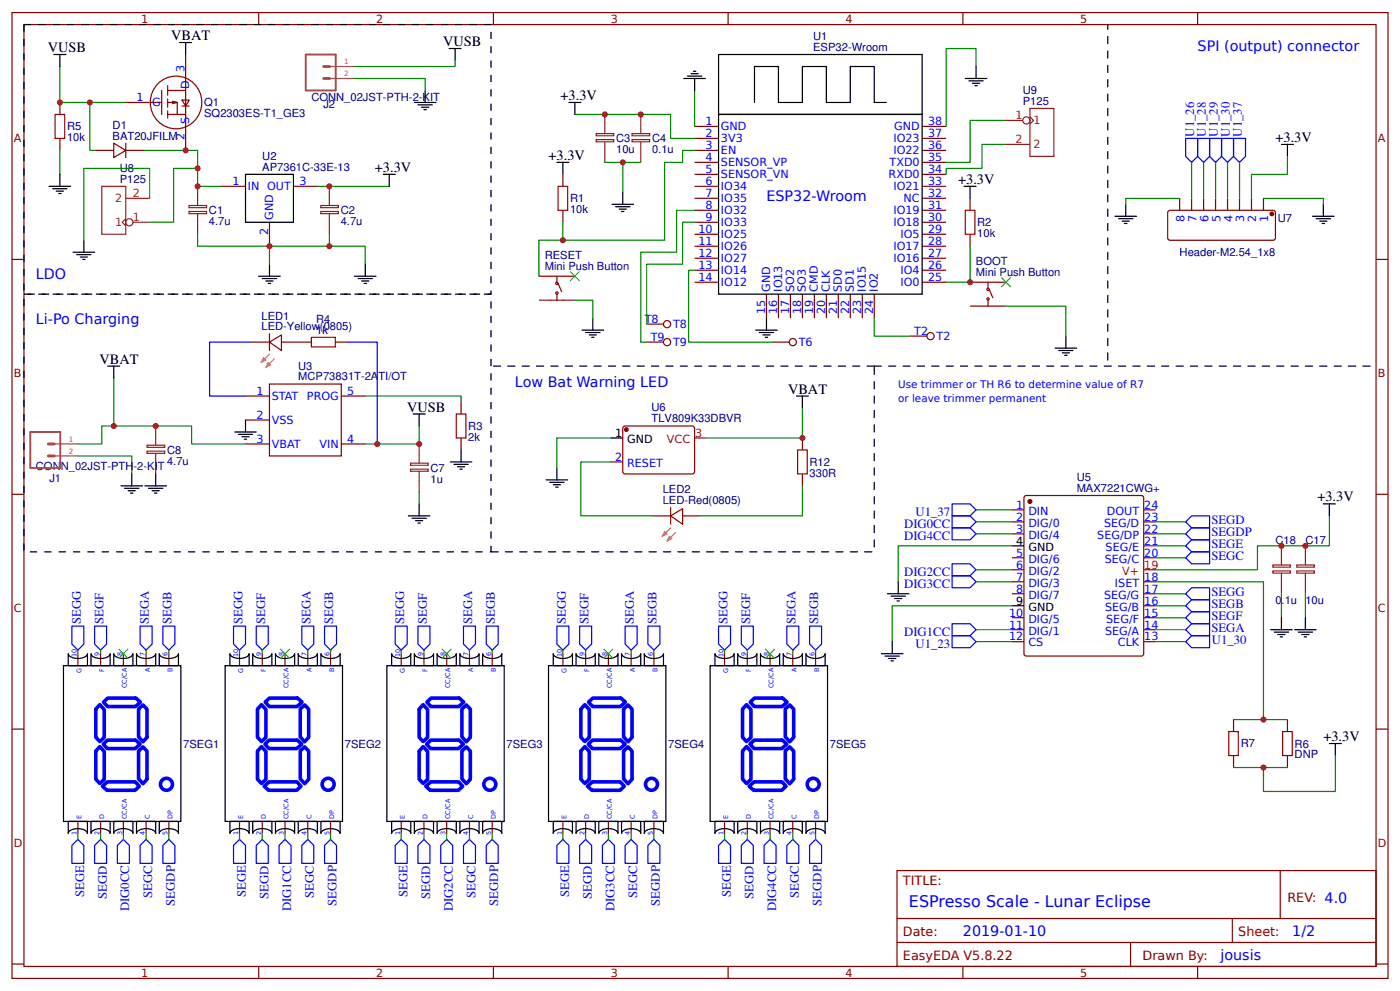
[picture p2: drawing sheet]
<svg xmlns="http://www.w3.org/2000/svg" width="309mm" height="219mm" viewBox="0 0 309 219" stroke-linecap="round" stroke-linejoin="round" font-family="sans-serif">
<g fill="none" stroke="#800" stroke-width=".26">
<path d="M2.6 2.8h304.1v213.2h-304.1zM5.3 5.4h298.7v208h-298.7zM34.9 18.5a5.7 5.7 0 0 1 8 .1 5.7 5.7 0 0 1 0 8 5.7 5.7 0 0 1-8 .1 5.9 5.9 0 0 1 0-8.2zM35.7 20v5.3M37 18.9v2.1M37 20h4M41 12v21.2M57.1 2.8v2.6M109 2.8v2.6M160.9 2.8v2.6M212.7 2.8v2.6M264.6 2.8v2.6"/>
<path d="M13.2 22.6v2.7M13.2 30.6v2.6M21.2 33.2h3.9M25.1 31.6l2.7 1.6-2.7 1.6zM27.8 33.2h3.9M27.8 22.6h5.3M27.8 31.6v3.2M33.3 22.6h2.4M37 21.8v1.9M37 24.5v1.6M37 25.3h4M38.1 22.4l1.1 .2h-2.2"/>
<path d="M38.1 22.9l1.1-.3v2.7M40.2 22.1h1.6l-.8 1.3zM40.2 23.4h1.6M124.4 38.5v2.6M153.5 27.9h5.2M153.5 30.6h5.2M153.5 33.2h5.2M153.5 35.9h5.2M153.5 38.5h5.2M203.7 27.9h5.3M203.7 30.6h5.3M203.7 33.2h5.3"/>
<path d="M203.7 35.9h5.3M203.7 38.5h5.3M2.6 57.3h2.7M48.9 41.1h5.3M59.5 49.1v5.3M64.8 41.1h5.3M124.4 46.4v2.7M153.5 41.1h5.2M153.5 43.8h5.2M153.5 46.4h5.2M153.5 49.1h5.2M153.5 51.7h5.2"/>
<path d="M153.5 54.4h5.2M153.5 57h5.2M153.5 59.7h5.2M203.7 41.1h5.3M203.7 43.8h5.3M203.7 46.4h5.3M203.7 49.1h5.3M203.7 51.7h5.3M203.7 54.4h5.3M203.7 57h5.3M203.7 59.7h5.3M214.3 43.8v2.6"/>
<path d="M214.3 51.7v2.7M258 46.7l.5-.3h22.8l.4 .3 .1 .3v5.5l-.1 .3-.4 .2h-22.8l-.5-.2v-.3zM260.6 43.8v2.6M263.3 43.8v2.6M265.9 43.8v2.6M268.6 43.8v2.6M271.2 43.8v2.6M273.8 43.8v2.6M276.5 43.8v2.6M279.1 43.8v2.6M304 57.3h2.7M55.6 75.5h3.9"/>
<path d="M59.5 75.5l2.7-1.5v3.4zM59.5 73.7v3.7M62.2 75.5h6.6M74.1 75.5h2.6M119.1 66.3h2.6M119.1 61h2.6M124.4 66.3h2.6M124.4 61h2.6M142.9 75.5h3.7M142.9 71.6h3.7M153.5 62.3h5.2M169.3 65v5.2"/>
<path d="M170.7 75.5h3.7M172 65v5.2M174.6 65v5.2M177.3 65v5.2M179.9 65v5.2M182.6 65v5.2M185.2 65v5.2M187.9 65v5.2M190.5 65v5.2M193.1 65v5.2M201.1 74.2h3.7M203.7 62.3h5.3"/>
<path d="M214.3 62.3h2.7M214.3 67.6h2.7M219.6 62.3h2.6M219.6 67.6h2.6M54.2 87.4h5.3M54.2 92.7h5.3M54.2 98h5.3M59.5 84.8h15.9v15.9h-15.9zM75.4 87.4h5.3M75.4 98h5.3M101.9 88.8v2.6M101.9 96.7v2.7"/>
<path d="M137.7 94.3l.4-.2h15.1l.3 .5-.1 9.8-.5 .2h-15.1l-.2-.5zM177.3 96.7v2.7M2.6 109.1h2.7M134.9 102h2.7M144.2 113.9h4M148.2 113.9l2.6-1.6v3.5zM148.2 112.1v3.7M150.8 113.9h4M177.3 104.6v2.7M223.6 112.6h2.6M223.6 115.2h2.6M223.6 117.9h2.6"/>
<path d="M226.3 109.7l.4-.3h25.4l.5 .3 .1 34.6-.3 .5-25.7 .1-.4-.3zM252.7 112.6h2.6M252.7 115.2h2.6M252.7 117.9h2.6M304 109.1h2.7M223.6 123.2h2.6M223.6 125.8h2.6M223.6 128.5h2.6M223.6 131.1h2.6M223.6 136.4h2.6M223.6 139h2.6M252.7 123.2h2.6"/>
<path d="M252.7 128.5h2.6M252.7 131.1h2.6M252.7 136.4h2.6M252.7 139h2.6M252.7 133.7h2.6M252.7 120.5h2.6M17.2 144.3v2.7M22.2 144.3v2.7M27.3 144.3v2.7M32.3 144.3v2.7M37.3 144.3v2.7M52.9 144.3v2.7"/>
<path d="M57.9 144.3v2.7M63 144.3v2.7M68 144.3v2.7M73 144.3v2.7M88.6 144.3v2.7M93.7 144.3v2.7M98.7 144.3v2.7M103.7 144.3v2.7M108.7 144.3v2.7M124.4 144.3v2.7M129.4 144.3v2.7M134.4 144.3v2.7"/>
<path d="M139.4 144.3v2.7M144.5 144.3v2.7M160.1 144.3v2.7M165.1 144.3v2.7M170.1 144.3v2.7M175.2 144.3v2.7M180.2 144.3v2.7M223.6 141.7h2.6M252.7 141.7h2.6M272.5 158.9v2.6M284.4 158.9v2.6M2.6 161h2.7"/>
<path d="M272.5 166.8v2.7M284.4 166.8v2.7M304 161h2.7M17.2 181.4v2.6M22.2 181.4v2.6M27.3 181.4v2.6M32.3 181.4v2.6M37.3 181.4v2.6M52.9 181.4v2.6M57.9 181.4v2.6M63 181.4v2.6M68 181.4v2.6"/>
<path d="M73 181.4v2.6M88.6 181.4v2.6M93.7 181.4v2.6M98.7 181.4v2.6M103.7 181.4v2.6M108.7 181.4v2.6M124.4 181.4v2.6M129.4 181.4v2.6M134.4 181.4v2.6M139.4 181.4v2.6M144.5 181.4v2.6M160.1 181.4v2.6"/>
<path d="M165.1 181.4v2.6M170.1 181.4v2.6M175.2 181.4v2.6M180.2 181.4v2.6M198.2 192.2h105.8v21.2h-105.8zM282.8 192.2v10.6M2.6 212.9h2.7M57.1 213.4v2.6M109 213.4v2.6M160.9 213.4v2.6M198.2 202.8h105.8M198.2 208.1h105.8"/>
<path d="M212.7 213.4v2.6M249.8 208.1v5.3M264.6 213.4v2.6M272.3 202.8v5.3M304 212.9h2.7"/>
<circle cx="147.4" cy="75.5" r=".79"/>
<circle cx="147.4" cy="71.6" r=".79"/>
<circle cx="175.2" cy="75.5" r=".79"/>
<circle cx="205.6" cy="74.2" r=".79"/>
</g>
<g fill="none" stroke="#000" stroke-width=".26">
<path d="M11.9 12h2.7M13.2 12v2.7M39.7 9.4h2.6M41 9.4v2.6M93.9 20v2.6M99.2 10.7h2.7M100.5 10.7v2.7M151.1 17.3h4.7M151.9 16.8h3.1M152.7 16.3h1.6M153.2 15.7h.5M153.5 17.3v2.7"/>
<path d="M158.7 12h45v13.3h-45zM213.3 17.3h4.7M214 17.9h3.2M214.8 18.4h1.6M215.4 18.9h.5M215.6 14.7v2.6M13.2 38.5v2.6M54.2 38.5h10.6v10.6h-10.6zM84.7 38.5h2.6M86 38.5v2.6M91.5 22.6h4.8M92.3 23.2h3.2"/>
<path d="M93.1 23.7h1.6M93.7 24.2h.5M123 35.9h2.7M124.4 35.9v2.6M125.7 22.6h2.6M127 22.6v2.7M158.7 25.3h45v39.7h-45zM166.7 22.6v-7.9h5.3v7.9h5.3v-7.9h5.3v7.9h5.3v-7.9h5.2v7.9h2.7M283.1 31.9h2.7M284.4 31.9v2.6M10.8 41.1h4.8M11.6 41.7h3.2"/>
<path d="M12.4 42.2h1.6M13 42.7h.5M16.1 55.7h4.8M16.9 56.2h3.2M17.7 56.8h1.6M18.3 57.3h.5M18.5 53v2.7M59.5 58.3v2.7M80.7 58.3v2.7M135.2 45.1h4.8M136 45.6h3.2M136.8 46.2h1.6"/>
<path d="M137.3 46.7h.5M137.6 42.5v2.6M213 41.1h2.6M214.3 41.1v2.7M246.3 47.8h4.8M247.1 48.3h3.2M247.9 48.8h1.6M248.4 49.3h.6M248.7 45.1v2.7M290 47.8h4.7M290.8 48.3h3.2M291.6 48.8h1.6"/>
<path d="M292.1 49.3h.5M292.4 45.1v2.7M57.1 61h4.8M57.9 61.5h3.2M58.7 62h1.6M59.3 62.6h.5M78.3 61h4.8M79.1 61.5h3.2M79.9 62h1.6M80.4 62.6h.6M128.6 72.9h4.7M129.4 73.4h3.2"/>
<path d="M130.2 74h1.6M130.7 74.5h.5M131 70.2v2.7M167 72.9h4.7M167.7 73.4h3.2M168.5 74h1.6M169.1 74.5h.5M169.3 70.2v2.7M233.1 76.9h4.8M233.9 77.4h3.2M234.7 77.9h1.6M235.2 78.4h.5"/>
<path d="M235.5 74.2v2.7M23.8 80.8h2.7M25.1 80.8v2.7M51.9 95.4h4.7M52.7 95.9h3.1M53.4 96.4h1.6M54 97h.5M54.2 92.7v2.7M91.3 91.4h2.6M92.6 91.4v2.7M101.9 99.4v2.6M134.9 96.7h2.7"/>
<path d="M175.9 87.4h2.7M177.3 87.4v2.7M26.7 107.3h4.8M27.5 107.8h3.2M28.3 108.3h1.6M28.8 108.9h.6M29.1 104.6v2.7M32 107.3h4.8M32.8 107.8h3.2M33.6 108.3h1.6M34.1 108.9h.6M34.4 104.6v2.7"/>
<path d="M90.2 113.9h4.8M91 114.4h3.2M91.8 115h1.6M92.3 115.5h.6M92.6 111.3v2.6M99.5 102h4.7M100.3 102.5h3.2M101.1 103.1h1.6M101.6 103.6h.5M120.6 106h4.8M121.4 106.5h3.2M122.2 107h1.6"/>
<path d="M122.8 107.6h.5M123 103.3v2.7M292.4 111.3h2.6M293.7 111.3v2.6M196.1 131.1h4.7M196.8 131.6h3.2M197.6 132.2h1.6M198.2 132.7h.5M198.4 128.5v2.6M223.6 120.5h2.6M223.6 133.7h2.6M280.7 139h4.8"/>
<path d="M281.5 139.6h3.2M283.1 136.4v2.6M286 139h4.8M286.8 139.6h3.2M288.4 136.4v2.6M14 147h26v34.4h-26zM15.1 144.3a1.89 1.89 0 0 0 2.1 1.1h.6a1.66 1.66 0 0 0 1.5-1.1v2.7h-4.2zM20.1 144.3a1.89 1.89 0 0 0 2.1 1.1h.6a1.66 1.66 0 0 0 1.5-1.1v2.7h-4.2zM25.1 144.3a1.89 1.89 0 0 0 2.2 1.1h.5a1.66 1.66 0 0 0 1.6-1.1v2.7h-4.3zM30.2 144.3a1.89 1.89 0 0 0 2.1 1.1h.5a1.66 1.66 0 0 0 1.6-1.1v2.7h-4.2zM35.2 144.3a1.89 1.89 0 0 0 2.1 1.1h.6a1.66 1.66 0 0 0 1.5-1.1v2.7h-4.2zM49.7 147h26v34.4h-26z"/>
<path d="M50.8 144.3a1.89 1.89 0 0 0 2.1 1.1h.6a1.66 1.66 0 0 0 1.5-1.1v2.7h-4.2zM55.8 144.3a1.89 1.89 0 0 0 2.1 1.1h.6a1.66 1.66 0 0 0 1.6-1.1v2.7h-4.3zM60.9 144.3a1.89 1.89 0 0 0 2.1 1.1h.5a1.66 1.66 0 0 0 1.6-1.1v2.7h-4.2zM65.9 144.3a1.89 1.89 0 0 0 2.1 1.1h.6a1.66 1.66 0 0 0 1.5-1.1v2.7h-4.2zM70.9 144.3a1.89 1.89 0 0 0 2.1 1.1h.6a1.66 1.66 0 0 0 1.5-1.1v2.7h-4.2zM85.5 147h25.9v34.4h-25.9zM86.5 144.3a1.89 1.89 0 0 0 2.1 1.1h.6a1.66 1.66 0 0 0 1.6-1.1v2.7h-4.3zM91.5 144.3a1.89 1.89 0 0 0 2.2 1.1h.5a1.66 1.66 0 0 0 1.6-1.1v2.7h-4.3zM96.6 144.3a1.89 1.89 0 0 0 2.1 1.1h.6a1.66 1.66 0 0 0 1.5-1.1v2.7h-4.2zM101.6 144.3a1.89 1.89 0 0 0 2.1 1.1h.6a1.66 1.66 0 0 0 1.5-1.1v2.7h-4.2zM106.6 144.3a1.89 1.89 0 0 0 2.1 1.1h.6a1.66 1.66 0 0 0 1.6-1.1v2.7h-4.3zM121.2 147h25.9v34.4h-25.9z"/>
<path d="M122.2 144.3a1.89 1.89 0 0 0 2.2 1.1h.5a1.66 1.66 0 0 0 1.6-1.1v2.7h-4.3zM127.3 144.3a1.89 1.89 0 0 0 2.1 1.1h.5a1.66 1.66 0 0 0 1.6-1.1v2.7h-4.2zM132.3 144.3a1.89 1.89 0 0 0 2.1 1.1h.6a1.66 1.66 0 0 0 1.5-1.1v2.7h-4.2zM137.3 144.3a1.89 1.89 0 0 0 2.1 1.1h.6a1.66 1.66 0 0 0 1.6-1.1v2.7h-4.3zM142.3 144.3a1.89 1.89 0 0 0 2.2 1.1h.5a1.66 1.66 0 0 0 1.6-1.1v2.7h-4.3zM156.9 147h25.9v34.4h-25.9zM158 144.3a1.89 1.89 0 0 0 2.1 1.1h.5a1.66 1.66 0 0 0 1.6-1.1v2.7h-4.2zM163 144.3a1.89 1.89 0 0 0 2.1 1.1h.6a1.66 1.66 0 0 0 1.5-1.1v2.7h-4.2zM168 144.3a1.89 1.89 0 0 0 2.1 1.1h.6a1.66 1.66 0 0 0 1.5-1.1v2.7h-4.2zM173 144.3a1.89 1.89 0 0 0 2.2 1.1h.5a1.66 1.66 0 0 0 1.6-1.1v2.7h-4.3zM178.1 144.3a1.89 1.89 0 0 0 2.1 1.1h.5a1.66 1.66 0 0 0 1.6-1.1v2.7h-4.2zM194.7 144.3h4.8"/>
<path d="M195.5 144.9h3.2M196.3 145.4h1.6M196.8 145.9h.6M197.1 141.7v2.6M282.3 140.1h1.6M282.8 140.6h.6M287.6 140.1h1.6M288.1 140.6h.6M293.7 164.2h2.6M295 164.2v2.6M15.1 181.4h4.2v2.6a1.89 1.89 0 0 0-2.1-1h-.6a1.66 1.66 0 0 0-1.5 1zM20.1 181.4h4.2v2.6a1.89 1.89 0 0 0-2.1-1h-.5a1.66 1.66 0 0 0-1.6 1z"/>
<path d="M25.1 181.4h4.3v2.6a1.89 1.89 0 0 0-2.1-1h-.6a1.66 1.66 0 0 0-1.6 1zM30.2 181.4h4.2v2.6a1.89 1.89 0 0 0-2.1-1h-.6a1.66 1.66 0 0 0-1.5 1zM35.2 181.4h4.2v2.6a1.89 1.89 0 0 0-2.1-1h-.6a1.66 1.66 0 0 0-1.5 1zM50.8 181.4h4.2v2.6a1.89 1.89 0 0 0-2.1-1h-.5a1.66 1.66 0 0 0-1.6 1zM55.8 181.4h4.3v2.6a1.89 1.89 0 0 0-2.2-1h-.5a1.66 1.66 0 0 0-1.6 1zM60.9 181.4h4.2v2.6a1.89 1.89 0 0 0-2.1-1h-.6a1.66 1.66 0 0 0-1.5 1zM65.9 181.4h4.2v2.6a1.89 1.89 0 0 0-2.1-1h-.6a1.66 1.66 0 0 0-1.5 1zM70.9 181.4h4.2v2.6a1.89 1.89 0 0 0-2.1-1h-.5a1.66 1.66 0 0 0-1.6 1zM86.5 181.4h4.3v2.6a1.89 1.89 0 0 0-2.2-1h-.5a1.66 1.66 0 0 0-1.6 1zM91.5 181.4h4.3v2.6a1.89 1.89 0 0 0-2.1-1h-.6a1.66 1.66 0 0 0-1.6 1zM96.6 181.4h4.2v2.6a1.89 1.89 0 0 0-2.1-1h-.6a1.66 1.66 0 0 0-1.5 1zM101.6 181.4h4.2v2.6a1.89 1.89 0 0 0-2.1-1h-.5a1.66 1.66 0 0 0-1.6 1z"/>
<path d="M106.6 181.4h4.3v2.6a1.89 1.89 0 0 0-2.2-1h-.5a1.66 1.66 0 0 0-1.6 1zM122.2 181.4h4.3v2.6a1.89 1.89 0 0 0-2.1-1h-.6a1.66 1.66 0 0 0-1.6 1zM127.3 181.4h4.2v2.6a1.89 1.89 0 0 0-2.1-1h-.6a1.66 1.66 0 0 0-1.5 1zM132.3 181.4h4.2v2.6a1.89 1.89 0 0 0-2.1-1h-.6a1.66 1.66 0 0 0-1.5 1zM137.3 181.4h4.3v2.6a1.89 1.89 0 0 0-2.2-1h-.5a1.66 1.66 0 0 0-1.6 1zM142.3 181.4h4.3v2.6a1.89 1.89 0 0 0-2.1-1h-.6a1.66 1.66 0 0 0-1.6 1zM158 181.4h4.2v2.6a1.89 1.89 0 0 0-2.1-1h-.6a1.66 1.66 0 0 0-1.5 1zM163 181.4h4.2v2.6a1.89 1.89 0 0 0-2.1-1h-.6a1.66 1.66 0 0 0-1.5 1zM168 181.4h4.2v2.6a1.89 1.89 0 0 0-2.1-1h-.5a1.66 1.66 0 0 0-1.6 1zM173 181.4h4.3v2.6a1.89 1.89 0 0 0-2.1-1h-.6a1.66 1.66 0 0 0-1.6 1zM178.1 181.4h4.2v2.6a1.89 1.89 0 0 0-2.1-1h-.6a1.66 1.66 0 0 0-1.5 1z"/>
</g>
<g fill="none" stroke="#8d2323" stroke-width=".26">
<path d="M131.7 30.8h3.9v.5h-3.9zM131.7 29.5h3.9v.5h-3.9zM133.6 25.3v4.2M133.6 31.4v4.5M139.6 30.8h3.9v.5h-3.9zM139.6 29.5h3.9v.5h-3.9zM141.6 25.3v4.2M141.6 31.4v4.5M222.2 26.6h3.8M222.2 31.9h5.3M227.5 25.8l.8 .8-.8 .8M227.5 23.9h5.3v10.6h-5.3z"/>
<path d="M22.5 41.1h5.3v10.6h-5.3zM27.8 48.3l-.8 .8 .8 .8M27.8 43.8h5.3M29.4 49.1h3.7M41.8 46.7h3.8v.5h-3.8zM41.8 45.4h3.8v.5h-3.8zM43.7 41.1v4.3M43.7 47.2v4.5M70.9 46.7h3.8v.5h-3.8zM70.9 45.4h3.8v.5h-3.8zM72.8 41.1v4.3M72.8 47.2v4.5"/>
<path d="M32.5 99.6h3.9v.5h-3.9zM32.5 98.3h3.9v.5h-3.9zM34.4 94.1v4.2M92.6 98v4.3M34.4 100.1v4.5M90.7 103.6h3.9v.5h-3.9zM90.7 102.3h3.9v.4h-3.9zM92.6 104.1v4.5M281.2 126.1h3.9v.5h-3.9zM281.2 124.8h3.9v.4h-3.9zM283.1 120.5v4.3M283.1 126.6v4.5"/>
<path d="M286.5 126.1h3.9v.5h-3.9zM286.5 124.8h3.9v.4h-3.9zM288.4 120.5v4.3M288.4 126.6v4.5"/>
<circle cx="226.7" cy="26.6" r=".79"/>
<circle cx="28.6" cy="49.1" r=".79"/>
</g>
<g fill="none" stroke="#080" stroke-width=".26">
<path d="M13.2 14.7v7.9h14.6M78.1 17.3h15.8v2.7M100.5 13.4v1.3h-22.4M153.5 20v7.9M215.6 14.7v-4h-6.6v17.2M13.2 33.2v5.3M19.8 22.6v10.6h1.4M31.7 33.2h12v7.9h5.2M43.7 37.2h-5.3v11.9h-5.3M127 25.3h21.2v5.3h5.3M133.6 35.9h8M137.6 35.9v6.6"/>
<path d="M153.5 33.2h-2.7v2.7h-4v17.1h-22.4M222.2 31.9h-5.2v5.3h-8v1.3M222.2 26.6h-7.9v9.3h-5.3M263.3 35.9v7.9M265.9 35.9v7.9M268.6 35.9v7.9M271.2 35.9v7.9M273.8 35.9v7.9M284.4 34.5v4h-7.9v5.3M33.1 43.8v-6.6h-14.6v15.8M43.7 51.7v2.7h15.8M70.1 41.1h15.9"/>
<path d="M72.8 51.7v2.7h-13.3v3.9M72.8 54.4h7.9v3.9M124.4 49.1v3.9h-5.3v8M153.5 59.7h-1.4v15.8h18.6M153.5 49.1h-2.7v9.2h-7.9v13.3M153.5 46.4h-4v9.3h-7.9v19.8h1.3M214.3 54.4v7.9h-5.3M260.6 43.8h-11.9v1.3M279.1 43.8h13.3v1.3M127 66.3h4v3.9M193.1 70.2v4h8M222.2 67.6h13.3v6.6"/>
<path d="M17.2 98h5.3v-3.9h19.8v3.9h11.9M25.1 83.5v10.6M80.7 87.4h21.2v1.4M92.6 94.1v3.9h-11.9M134.9 96.7h-11.9v6.6M177.3 90.1v6.6h-21.2M17.2 100.7h11.9v3.9M92.6 108.6v2.7M134.9 102h-6.6v11.9h15.9M177.3 107.3v6.6h-22.5M215.6 112.6h8M215.6 115.2h8"/>
<path d="M215.6 117.9h8M255.3 115.2h6.6M255.3 117.9h6.6M293.7 113.9v6.6h-15.9v5.3h-22.5M215.6 125.8h8M215.6 128.5h8M215.6 139h8M223.6 133.7h-26.5v8M223.6 120.5h-25.2v8M255.3 128.5h23.8v30.4M255.3 139h6.6M255.3 136.4h6.6"/>
<path d="M255.3 133.7h6.6M255.3 131.1h6.6M255.3 123.2h6.6M255.3 120.5h6.6M283.1 131.1v5.3M288.4 131.1v5.3M17.2 143.5v.8M22.2 143.5v.8M32.3 143.5v.8M37.3 143.5v.8M52.9 143.5v.8M57.9 143.5v.8"/>
<path d="M68 143.5v.8M73 143.5v.8M88.6 143.5v.8M93.7 143.5v.8M103.7 143.5v.8M108.7 143.5v.8M124.4 143.5v.8M129.4 143.5v.8M139.4 143.5v.8M144.5 143.5v.8M160.1 143.5v.8M165.1 143.5v.8"/>
<path d="M175.2 143.5v.8M180.2 143.5v.8M215.6 141.7h8M255.3 141.7h6.6M272.5 158.9h11.9M272.5 169.5h11.9M295 166.8v8h-15.9v-5.3M17.2 184v1.3M22.2 184v1.3M27.3 184v1.3M32.3 184v1.3M37.3 184v1.3"/>
<path d="M52.9 184v1.3M57.9 184v1.3M63 184v1.3M68 184v1.3M73 184v1.3M88.6 184v1.3M93.7 184v1.3M98.7 184v1.3M103.7 184v1.3M108.7 184v1.3M124.4 184v1.3M129.4 184v1.3"/>
<path d="M134.4 184v1.3M139.4 184v1.3M144.5 184v1.3M160.1 184v1.3M165.1 184v1.3M170.1 184v1.3M175.2 184v1.3M180.2 184v1.3"/>
</g>
<path d="M12.2 25.3h2.1v5.3h-2.1zM123.3 41.1h2.1v5.3h-2.1zM213.3 46.4h2.1v5.3h-2.1zM68.8 74.5h5.3v2.1h-5.3zM100.8 91.4h2.1v5.3h-2.1zM176.2 99.4h2.1v5.2h-2.1zM271.5 161.5h2.1v5.3h-2.1zM283.4 161.5h2.1v5.3h-2.1z" fill="none" stroke="#a00000" stroke-width=".26"/>
<g fill="none" stroke="#00f" stroke-width=".26">
<path d="M261.9 30.6h2.7v3.9l-1.3 1.4-1.4-1.4zM264.6 30.6h2.6v3.9l-1.3 1.4-1.3-1.4zM267.2 30.6h2.7v3.9l-1.3 1.4-1.4-1.4zM269.9 30.6h2.6v3.9l-1.3 1.4-1.3-1.4zM272.5 30.6h2.7v3.9l-1.4 1.4-1.3-1.4zM55.6 75.5h-9.3v11.9h7.9M76.7 75.5h6.6v22.5M210.3 111.3h4l1.3 1.3-1.3 1.3h-4zM210.3 113.9h4l1.3 1.3-1.3 1.3h-4zM210.3 116.5h4l1.3 1.4-1.3 1.3h-4zM263.3 113.9h3.9v2.6h-3.9l-1.4-1.3zM263.3 116.5h3.9v2.7h-3.9l-1.4-1.3z"/>
<path d="M15.9 138.2h2.6v4l-1.3 1.3-1.3-1.3zM20.9 138.2h2.6v4l-1.3 1.3-1.3-1.3zM31 138.2h2.6v4l-1.3 1.3-1.3-1.3zM36 138.2h2.6v4l-1.3 1.3-1.3-1.3zM51.6 138.2h2.6v4l-1.3 1.3-1.3-1.3zM56.6 138.2h2.7v4l-1.4 1.3-1.3-1.3zM66.7 138.2h2.6v4l-1.3 1.3-1.3-1.3zM71.7 138.2h2.6v4l-1.3 1.3-1.3-1.3zM87.3 138.2h2.7v4l-1.4 1.3-1.3-1.3zM92.3 138.2h2.7v4l-1.3 1.3-1.4-1.3zM102.4 138.2h2.6v4l-1.3 1.3-1.3-1.3zM107.4 138.2h2.7v4l-1.4 1.3-1.3-1.3z"/>
<path d="M123 138.2h2.7v4l-1.3 1.3-1.4-1.3zM128.1 138.2h2.6v4l-1.3 1.3-1.3-1.3zM138.1 138.2h2.7v4l-1.4 1.3-1.3-1.3zM143.1 138.2h2.7v4l-1.3 1.3-1.4-1.3zM158.7 138.2h2.7v4l-1.3 1.3-1.4-1.3zM163.8 138.2h2.6v4l-1.3 1.3-1.3-1.3zM173.8 138.2h2.7v4l-1.3 1.3-1.4-1.3zM178.9 138.2h2.6v4l-1.3 1.3-1.3-1.3zM210.3 124.5h4l1.3 1.3-1.3 1.3h-4zM210.3 127.1h4l1.3 1.4-1.3 1.3h-4zM210.3 137.7h4l1.3 1.3-1.3 1.4h-4zM261.9 120.5l1.4-1.3h3.9v2.6h-3.9z"/>
<path d="M261.9 136.4l1.4-1.3h3.9v2.6h-3.9zM263.3 137.7h3.9v2.7h-3.9l-1.4-1.4zM263.3 132.4h3.9v2.7h-3.9l-1.4-1.4zM263.3 121.8h3.9v2.7h-3.9l-1.4-1.3zM263.3 129.8h3.9v2.6h-3.9l-1.4-1.3zM210.3 140.4h4l1.3 1.3-1.3 1.3h-4zM263.3 140.4h3.9v2.6h-3.9l-1.4-1.3zM17.2 185.3l1.3 1.4v3.9h-2.6v-3.9zM22.2 185.3l1.3 1.4v3.9h-2.6v-3.9zM27.3 185.3l1.3 1.4v3.9h-2.7v-3.9zM31 186.7l1.3-1.4 1.3 1.4v3.9h-2.6zM36 186.7l1.3-1.4 1.3 1.4v3.9h-2.6z"/>
<path d="M52.9 185.3l1.3 1.4v3.9h-2.6v-3.9zM57.9 185.3l1.4 1.4v3.9h-2.7v-3.9zM61.6 186.7l1.4-1.4 1.3 1.4v3.9h-2.7zM68 185.3l1.3 1.4v3.9h-2.6v-3.9zM73 185.3l1.3 1.4v3.9h-2.6v-3.9zM87.3 186.7l1.3-1.4 1.4 1.4v3.9h-2.7zM93.7 185.3l1.3 1.4v3.9h-2.7v-3.9zM97.4 186.7l1.3-1.4 1.3 1.4v3.9h-2.6zM103.7 185.3l1.3 1.4v3.9h-2.6v-3.9zM108.7 185.3l1.4 1.4v3.9h-2.7v-3.9zM123 186.7l1.4-1.4 1.3 1.4v3.9h-2.7zM129.4 185.3l1.3 1.4v3.9h-2.6v-3.9z"/>
<path d="M133.1 186.7l1.3-1.4 1.3 1.4v3.9h-2.6zM139.4 185.3l1.4 1.4v3.9h-2.7v-3.9zM144.5 185.3l1.3 1.4v3.9h-2.7v-3.9zM158.7 186.7l1.4-1.4 1.3 1.4v3.9h-2.7zM165.1 185.3l1.3 1.4v3.9h-2.6v-3.9zM168.8 186.7l1.3-1.4 1.3 1.4v3.9h-2.6zM175.2 185.3l1.3 1.4v3.9h-2.7v-3.9zM180.2 185.3l1.3 1.4v3.9h-2.6v-3.9z"/>
</g>
<path d="M5.3 5.4h103.2v59.6h-103.2zM5.3 65h103.2v56.8h-103.2z" fill="none" stroke="#000" stroke-width=".26" stroke-dasharray="1.6 1.6" stroke-linecap="butt"/>
<g fill="none" stroke="#900" stroke-width=".26">
<path d="M121.7 61h2.7M121.7 66.3h2.7M123 61v1.3M123 65v1.3M123.3 62.6l.8 1.8M217 62.3h2.6M217 67.6h2.6M218.3 62.3v1.3M218.3 66.3v1.3M218.5 63.9l.8 1.8"/>
<circle cx="123" cy="62.6" r=".26"/>
<circle cx="123" cy="64.7" r=".26"/>
<circle cx="218.3" cy="63.9" r=".26"/>
<circle cx="218.3" cy="66" r=".26"/>
</g>
<path d="M244.7 79.5v-74.1M193.1 80.8h111.2M193.1 80.8h-84.6M108.5 121.8h84.6v-42.3" fill="none" stroke="#000" stroke-width=".26" stroke-dasharray="1.6 1.6"/>
<g fill="#800" stroke="#800" stroke-width=".26">
<circle cx="227.5" cy="110.7" r=".4"/>
<circle cx="138.4" cy="94.9" r=".4"/>
<circle cx="281" cy="47.2" r=".4"/>
</g>
<path d="M153.5 96.7h2.6M252.7 125.8h2.6" fill="none" stroke="#f00" stroke-width=".26"/>
<path d="M67.6 12h6.6v8h-6.6zM6.7 95.4h6.6v7.9h-6.6z" fill="none" stroke="#a54b4b" stroke-width=".42"/>
<path d="M71.5 17.3h1.3M71.5 14.7h1.3M10.7 98h1.3M10.7 100.7h1.3" fill="none" stroke="#a54b4b" stroke-width=".63"/>
<path d="M72.8 14.7h5.3M72.8 17.3h5.3M12 98h5.2M12 100.7h5.2" fill="none" stroke="#a54b4b" stroke-width=".26"/>
<path d="M58.2 79l.5 .5-1 .5zM59.5 78.2l-1.8 1.8M60.6 79.2l-1.9 1.9M59.3 80l.5 .6-1.1 .5zM146.8 117.3l.6 .6-1.1 .5zM147.9 118.4l.5 .5-1 .6zM148.2 116.5l-1.9 1.9M149.2 117.6l-1.8 1.9" fill="none" stroke="#fc0" stroke-width=".26"/>
<g fill="#000" stroke="#3c3" stroke-width=".26">
<path d="M125.9 59.9l2.2 2.1zM128.1 59.9l-2.2 2.1z"/>
<path d="M221.2 61.3l2.1 2.1zM221.2 63.4l2.1-2.1z"/>
<path d="M26.2 143.3l2.1 2.1zM26.2 145.4l2.1-2.1z"/>
<path d="M61.9 143.3l2.1 2.1zM61.9 145.4l2.1-2.1z"/>
<path d="M97.6 143.3l2.1 2.1zM97.6 145.4l2.1-2.1z"/>
<path d="M133.3 143.3l2.2 2.1zM135.5 143.3l-2.2 2.1z"/>
<path d="M169.1 143.3l2.1 2.1zM171.2 143.3l-2.1 2.1z"/>
</g>
<g fill="none" stroke="#00f" stroke-width=".79" stroke-linecap="butt">
<circle cx="36.8" cy="173.2" r="1.32"/>
<circle cx="72.5" cy="173.2" r="1.32"/>
<circle cx="108.2" cy="173.2" r="1.32"/>
<circle cx="143.9" cy="173.2" r="1.32"/>
<circle cx="179.7" cy="173.2" r="1.32"/>
</g>
<g fill="none" stroke="#00f" stroke-width=".79">
<path d="M21.2 156.6l.9-1 .9 1.1v6.1l-.9 .9-.9-.9v-6M29.8 154.1h-6l-.9 .9 .9 1h6.1l1.1-1-1-.9M56.9 156.6l.9-1 .9 1.1v6.1l-.9 .9-.9-.9v-6M65.5 154.1h-6l-.9 .9 .9 1h6.1l1.1-1-1-.9M92.6 156.6l.9-1 1 1.1v6.1l-1 .9-.9-.9v-6M101.3 154.1h-6.1l-.9 .9 .9 1h6.2l1-1-.9-.9M128.3 156.6l.9-1 1 1.1v6.1l-1 .9-.9-.9v-6M137 154.1h-6l-1 .9 .9 1h6.2l1.1-1-1-.9M164 156.6l.9-1 1 1.1v6.1l-1 .9-.9-.9v-6M172.7 154.1h-6l-1 .9 .9 1h6.2l1.1-1-1-.9M21.2 165.8l.9-.9 .9 1v6.2l-.9 .9-.9-.9v-6.1M23.6 174.5l-1-.9 1.1-1h6.2l.9 1-1 .9h-6"/>
<path d="M29.8 163.4h-6.1l-.9 .9 .9 1h6.2l1-1-.9-.9M32.5 162.6v-6l-.9-1-1 .9v6.2l1 1.1 .9-1M32.5 171.9v-6.1l-.9-.9-1 .9v6.2l1 1 .9-.9M56.9 165.8l.9-.9 .9 1v6.2l-.9 .9-.9-.9v-6.1M59.3 174.5l-.9-.9 1-1h6.2l.9 1-.9 .9h-6.1M65.5 163.4h-6l-1 .9 .9 1h6.2l1.1-1-1-.9M68.2 162.6v-6l-.9-1-1 .9v6.2l1 1.1 .9-1M68.2 171.9v-6.1l-.9-.9-1 .9v6.2l1 1 .9-.9M92.6 165.8l.9-.9 1 1v6.2l-1 .9-.9-.9v-6.1M95.1 174.5l-1-.9 1.1-1h6.1l.9 1-.9 .9h-6.1M101.2 163.4h-6l-1 .9 .9 1h6.2l1.1-1-1-.9M103.9 162.6v-6l-.9-1-1 .9v6.2l1 1.1 .9-1"/>
<path d="M103.9 171.9v-6.1l-.9-.9-1 .9v6.2l1 1 .9-.9M128.3 165.8l.9-.9 1 1v6.2l-1 .9-.9-.9v-6.1M130.8 174.5l-1-.9 1.1-1h6.1l.9 1-.9 .9h-6M136.9 163.4h-6l-.9 .9 .9 1h6.1l1.1-1-1-.9M139.6 162.6v-6l-.9-1-.9 .9v6.2l.9 1.1 .9-1M139.6 171.9v-6.1l-.9-.9-.9 .9v6.2l.9 1 .9-.9M164 165.8l.9-.9 1 1v6.2l-1 .9-.9-.9v-6.1M166.5 174.5l-1-.9 1.1-1h6.2l.8 1-.9 .9h-6M172.6 163.4h-6l-.9 .9 .9 1h6.1l1.1-1-1-.9M175.3 162.6v-6l-.8-1-1 .9v6.2l1 1.1 .8-1M175.3 171.9v-6.1l-.8-.9-1 .9v6.2l1 1 .8-.9"/>
</g>
<g fill="#c00">
<circle cx="288.4" cy="120.5" r=".66"/>
<circle cx="283.1" cy="120.5" r=".66"/>
<circle cx="279.1" cy="169.5" r=".66"/>
<circle cx="177.3" cy="96.7" r=".66"/>
<circle cx="83.3" cy="98" r=".66"/>
<circle cx="124.4" cy="53" r=".66"/>
<circle cx="43.7" cy="41.1" r=".66"/>
<circle cx="41" cy="33.2" r=".66"/>
<circle cx="25.1" cy="94.1" r=".66"/>
<circle cx="19.8" cy="22.6" r=".66"/>
<circle cx="13.2" cy="22.6" r=".66"/>
<circle cx="59.5" cy="54.4" r=".66"/>
<circle cx="72.8" cy="41.1" r=".66"/>
<circle cx="133.6" cy="25.3" r=".66"/>
<circle cx="72.8" cy="54.4" r=".66"/>
<circle cx="137.6" cy="35.9" r=".66"/>
<circle cx="141.6" cy="25.3" r=".66"/>
<circle cx="92.6" cy="98" r=".66"/>
<circle cx="34.4" cy="94.1" r=".66"/>
<circle cx="214.3" cy="62.3" r=".66"/>
<circle cx="43.7" cy="37.2" r=".66"/>
<circle cx="279.1" cy="158.9" r=".66"/>
</g>
<text font-size="3.5" fill="#00f" x="200.8" y="200.2">ESPresso Scale - Lunar Eclipse</text>
<g font-size="3.2">
<text x="10.6" y="11.5">VUSB</text>
<text x="37.8" y="8.9">VBAT</text>
<text x="97.9" y="10.2">VUSB</text>
<text x="123.8" y="22.1">+3.3V</text>
<text x="121.2" y="35.3">+3.3V</text>
<text x="281.8" y="31.4">+3.3V</text>
<text x="82.8" y="38">+3.3V</text>
<text x="211.7" y="40.6">+3.3V</text>
<text x="22" y="80.3">VBAT</text>
<text x="174.1" y="86.9">VBAT</text>
<text x="90" y="90.9">VUSB</text>
<text x="291" y="110.7">+3.3V</text>
<text x="292.4" y="163.6">+3.3V</text>
</g>
<g font-size="3.2" fill="#00f">
<text x="264.6" y="11.3">SPI (output) connector</text>
<text x="169.3" y="44.3">ESP32-Wroom</text>
<text x="7.9" y="61.6">LDO</text>
<text x="7.9" y="71.6">Li-Po Charging</text>
<text x="113.8" y="85.4">Low Bat Warning LED</text>
<text x="212.7" y="206.8">2019-01-10</text>
<text x="285.5" y="206.8">1/2</text>
<text x="269.6" y="212.1">jousis</text>
</g>
<g font-size="2.8" fill="#00f">
<text x="263.8" y="30.2" transform="rotate(-90 263.8 30.2)">U1_26</text>
<text x="266.4" y="30.2" transform="rotate(-90 266.4 30.2)">U1_28</text>
<text x="269.1" y="30.2" transform="rotate(-90 269.1 30.2)">U1_29</text>
<text x="271.7" y="30.2" transform="rotate(-90 271.7 30.2)">U1_30</text>
<text x="274.4" y="30.2" transform="rotate(-90 274.4 30.2)">U1_37</text>
<text x="202.3" y="113.9">U1_37</text>
<text x="199.7" y="116.5">DIG0CC</text>
<text x="199.7" y="119.2">DIG4CC</text>
<text x="267.6" y="115.8">SEGD</text>
<text x="267.6" y="118.4">SEGDP</text>
<text x="267.6" y="123.7">SEGC</text>
<text x="267.6" y="121">SEGE</text>
<text x="199.7" y="127.1">DIG2CC</text>
<text x="199.7" y="129.8">DIG3CC</text>
<text x="267.6" y="131.6">SEGG</text>
<text x="17.8" y="137.9" transform="rotate(-90 17.8 137.9)">SEGG</text>
<text x="22.9" y="137.8" transform="rotate(-90 22.9 137.8)">SEGF</text>
<text x="32.9" y="137.8" transform="rotate(-90 32.9 137.8)">SEGA</text>
<text x="37.9" y="137.8" transform="rotate(-90 37.9 137.8)">SEGB</text>
<text x="53.6" y="137.9" transform="rotate(-90 53.6 137.9)">SEGG</text>
<text x="58.6" y="137.8" transform="rotate(-90 58.6 137.8)">SEGF</text>
<text x="68.6" y="137.8" transform="rotate(-90 68.6 137.8)">SEGA</text>
<text x="73.6" y="137.8" transform="rotate(-90 73.6 137.8)">SEGB</text>
<text x="89.3" y="137.9" transform="rotate(-90 89.3 137.9)">SEGG</text>
<text x="94.3" y="137.8" transform="rotate(-90 94.3 137.8)">SEGF</text>
<text x="104.3" y="137.8" transform="rotate(-90 104.3 137.8)">SEGA</text>
<text x="109.3" y="137.8" transform="rotate(-90 109.3 137.8)">SEGB</text>
<text x="125" y="137.9" transform="rotate(-90 125 137.9)">SEGG</text>
<text x="130" y="137.8" transform="rotate(-90 130 137.8)">SEGF</text>
<text x="140" y="137.8" transform="rotate(-90 140 137.8)">SEGA</text>
<text x="145.1" y="137.8" transform="rotate(-90 145.1 137.8)">SEGB</text>
<text x="160.7" y="137.9" transform="rotate(-90 160.7 137.9)">SEGG</text>
<text x="165.7" y="137.8" transform="rotate(-90 165.7 137.8)">SEGF</text>
<text x="175.7" y="137.8" transform="rotate(-90 175.7 137.8)">SEGA</text>
<text x="180.8" y="137.8" transform="rotate(-90 180.8 137.8)">SEGB</text>
<text x="267.6" y="134.3">SEGB</text>
<text x="267.6" y="136.9">SEGF</text>
<text x="199.7" y="140.4">DIG1CC</text>
<text x="202.3" y="143.1">U1_23</text>
<text x="267.6" y="139.6">SEGA</text>
<text x="267.7" y="142.2">U1_30</text>
<text x="18.6" y="198.1" transform="rotate(-90 18.6 198.1)">SEGE</text>
<text x="23.6" y="198.4" transform="rotate(-90 23.6 198.4)">SEGD</text>
<text x="28.6" y="201.2" transform="rotate(-90 28.6 201.2)">DIG0CC</text>
<text x="33.6" y="198.3" transform="rotate(-90 33.6 198.3)">SEGC</text>
<text x="38.6" y="200" transform="rotate(-90 38.6 200)">SEGDP</text>
<text x="54.3" y="198.1" transform="rotate(-90 54.3 198.1)">SEGE</text>
<text x="59.3" y="198.4" transform="rotate(-90 59.3 198.4)">SEGD</text>
<text x="64.3" y="201.2" transform="rotate(-90 64.3 201.2)">DIG1CC</text>
<text x="69.3" y="198.3" transform="rotate(-90 69.3 198.3)">SEGC</text>
<text x="74.4" y="200" transform="rotate(-90 74.4 200)">SEGDP</text>
<text x="90" y="198.1" transform="rotate(-90 90 198.1)">SEGE</text>
<text x="95" y="198.4" transform="rotate(-90 95 198.4)">SEGD</text>
<text x="100" y="201.2" transform="rotate(-90 100 201.2)">DIG2CC</text>
<text x="105" y="198.3" transform="rotate(-90 105 198.3)">SEGC</text>
<text x="110.1" y="200" transform="rotate(-90 110.1 200)">SEGDP</text>
<text x="125.7" y="198.1" transform="rotate(-90 125.7 198.1)">SEGE</text>
<text x="130.8" y="198.4" transform="rotate(-90 130.8 198.4)">SEGD</text>
<text x="135.7" y="201.2" transform="rotate(-90 135.7 201.2)">DIG3CC</text>
<text x="140.8" y="198.3" transform="rotate(-90 140.8 198.3)">SEGC</text>
<text x="145.8" y="200" transform="rotate(-90 145.8 200)">SEGDP</text>
<text x="161.4" y="198.1" transform="rotate(-90 161.4 198.1)">SEGE</text>
<text x="166.5" y="198.4" transform="rotate(-90 166.5 198.4)">SEGD</text>
<text x="171.4" y="201.2" transform="rotate(-90 171.4 201.2)">DIG4CC</text>
<text x="176.5" y="198.3" transform="rotate(-90 176.5 198.3)">SEGC</text>
<text x="181.5" y="200" transform="rotate(-90 181.5 200)">SEGDP</text>
</g>
<g font-size="2.8" fill="#800">
<text x="199.5" y="195.4">TITLE:</text>
<text x="284.4" y="199.1">REV: 4.0</text>
<text x="199.5" y="206.8">Date:</text>
<text x="273.6" y="206.8">Sheet:</text>
<text x="199.5" y="212.1">EasyEDA V5.8.22</text>
<text x="252.4" y="212.1">Drawn By:</text>
</g>
<g font-size="2.5" fill="#800">
<text x="31.2" y="5">1</text>
<text x="83.1" y="5">2</text>
<text x="134.9" y="5">3</text>
<text x="186.8" y="5">4</text>
<text x="238.7" y="5">5</text>
<text x="3" y="31.4">A</text>
<text x="304.4" y="31.4">A</text>
<text x="3" y="83.2">B</text>
<text x="304.4" y="83.2">B</text>
<text x="3" y="135.1">C</text>
<text x="304.4" y="135.1">C</text>
<text x="3" y="186.9">D</text>
<text x="304.4" y="186.9">D</text>
<text x="31.2" y="215.6">1</text>
<text x="83.1" y="215.6">2</text>
<text x="134.9" y="215.6">3</text>
<text x="186.8" y="215.6">4</text>
<text x="238.7" y="215.6">5</text>
</g>
<g font-size="2.5" fill="#000080">
<text x="179.7" y="11.2">ESP32-Wroom</text>
<text x="179.7" y="8.9">U1</text>
<text x="45.1" y="23.5">Q1</text>
<text x="68.8" y="22.2">CONN_02JST-PTH-2-KIT</text>
<text x="71.4" y="23.8">J2</text>
<text x="226" y="23.2">P125</text>
<text x="226" y="20.8">U9</text>
<text x="14.8" y="28.8">R5</text>
<text x="24.9" y="28.5">D1</text>
<text x="45.1" y="25.9">SQ2303ES-T1_GE3</text>
<text x="14.8" y="31.1">10k</text>
<text x="24.9" y="30.8">BAT20JFILM</text>
<text x="58" y="35.3">U2</text>
<text x="136.1" y="33.8">10u</text>
<text x="136.1" y="31.4">C3</text>
<text x="144.1" y="33.8">0.1u</text>
<text x="144.1" y="31.4">C4</text>
<text x="26.5" y="40.3">P125</text>
<text x="26.5" y="38">U8</text>
<text x="58" y="37.7">AP7361C-33E-13</text>
<text x="46.2" y="47.3">C1</text>
<text x="75.3" y="47.3">C2</text>
<text x="125.9" y="47">10k</text>
<text x="125.9" y="44.6">R1</text>
<text x="46.2" y="49.7">4.7u</text>
<text x="75.3" y="49.7">4.7u</text>
<text x="215.9" y="52.3">10k</text>
<text x="215.9" y="49.9">R2</text>
<text x="282.3" y="49">U7</text>
<text x="120.4" y="59.7">Mini Push Button</text>
<text x="120.4" y="57.3">RESET</text>
<text x="215.6" y="58.6">BOOT</text>
<text x="260.6" y="56.6">Header-M2.54_1x8</text>
<text x="215.6" y="61">Mini Push Button</text>
<text x="57.8" y="70.6">LED1</text>
<text x="69.9" y="71.3">R4</text>
<text x="57.8" y="72.9">LED-Yellow(0805)</text>
<text x="69.9" y="73.7">1k</text>
<text x="65.9" y="81.6">U3</text>
<text x="65.9" y="84">MCP73831T-2ATI/OT</text>
<text x="103.5" y="94.9">R3</text>
<text x="143.9" y="93.3">TLV809K33DBVR</text>
<text x="143.9" y="90.8">U6</text>
<text x="36.9" y="100.2">C8</text>
<text x="103.5" y="97.3">2k</text>
<text x="7.9" y="103.7">CONN_02JST-PTH-2-KIT</text>
<text x="10.9" y="106.5">J1</text>
<text x="36.9" y="102.6">4.7u</text>
<text x="95.1" y="106.6">1u</text>
<text x="95.1" y="104.2">C7</text>
<text x="178.9" y="105.2">330R</text>
<text x="178.9" y="102.9">R12</text>
<text x="237.9" y="106.2">U5</text>
<text x="146.4" y="111.3">LED-Red(0805)</text>
<text x="146.4" y="108.9">LED2</text>
<text x="237.9" y="108.6">MAX7221CWG+</text>
<text x="281.8" y="120.1">C18</text>
<text x="288.4" y="120.1">C17</text>
<text x="281.8" y="133.4">0.1u</text>
<text x="288.4" y="133.4">10u</text>
<text x="40.5" y="165.1">7SEG1</text>
<text x="76.2" y="165.1">7SEG2</text>
<text x="111.9" y="165.1">7SEG3</text>
<text x="147.6" y="165.1">7SEG4</text>
<text x="183.4" y="165.1">7SEG5</text>
<text x="274.1" y="165">R7</text>
<text x="286" y="167.4">DNP</text>
<text x="286" y="165.1">R6</text>
</g>
<g font-size="2.5" fill="#00f">
<text x="40.7" y="16" transform="rotate(-90 40.7 16)">3</text>
<text x="30.2" y="22.4">1</text>
<text x="33.6" y="23.4">G</text>
<text x="41.8" y="19.8" transform="rotate(-90 41.8 19.8)">D</text>
<text x="41.8" y="27.4" transform="rotate(-90 41.8 27.4)">S</text>
<text x="155.9" y="27.6">1</text>
<text x="159.3" y="28.7">GND</text>
<text x="197.5" y="28.7">GND</text>
<text x="205.1" y="27.6">38</text>
<text x="40.7" y="30.8" transform="rotate(-90 40.7 30.8)">2</text>
<text x="155.9" y="30.3">2</text>
<text x="155.9" y="32.9">3</text>
<text x="155.9" y="35.6">4</text>
<text x="159.3" y="31.4">3V3</text>
<text x="159.3" y="34">EN</text>
<text x="197.4" y="34">IO22</text>
<text x="197.4" y="31.4">IO23</text>
<text x="205.1" y="35.6">35</text>
<text x="205.1" y="32.9">36</text>
<text x="205.1" y="30.3">37</text>
<text x="51.3" y="40.9">1</text>
<text x="54.8" y="41.9">IN OUT</text>
<text x="66.1" y="40.9">3</text>
<text x="155.9" y="38.2">5</text>
<text x="155.9" y="40.9">6</text>
<text x="159.3" y="36.6">SENSOR_VP</text>
<text x="159.3" y="39.3">SENSOR_VN</text>
<text x="159.3" y="41.9">IO34</text>
<text x="196.3" y="39.3">RXD0</text>
<text x="196.5" y="36.6">TXD0</text>
<text x="197.4" y="41.9">IO21</text>
<text x="205.1" y="40.9">33</text>
<text x="205.1" y="38.2">34</text>
<text x="155.9" y="43.5">7</text>
<text x="155.9" y="46.2">8</text>
<text x="159.3" y="44.6">IO35</text>
<text x="159.3" y="47.2">IO32</text>
<text x="197.4" y="47.2">IO19</text>
<text x="199.6" y="44.6">NC</text>
<text x="205.1" y="46.2">31</text>
<text x="205.1" y="43.5">32</text>
<text x="59.3" y="52" transform="rotate(-90 59.3 52)">2</text>
<text x="60.3" y="48.6" transform="rotate(-90 60.3 48.6)">GND</text>
<text x="154.3" y="51.5">10</text>
<text x="155.9" y="48.8">9</text>
<text x="159.3" y="49.9">IO33</text>
<text x="159.3" y="52.5">IO25</text>
<text x="197.4" y="49.9">IO18</text>
<text x="199" y="52.5">IO5</text>
<text x="205.1" y="51.5">29</text>
<text x="205.1" y="48.8">30</text>
<text x="261.7" y="49" transform="rotate(-90 261.7 49)">8</text>
<text x="264.3" y="49" transform="rotate(-90 264.3 49)">7</text>
<text x="267" y="49" transform="rotate(-90 267 49)">6</text>
<text x="269.6" y="49" transform="rotate(-90 269.6 49)">5</text>
<text x="272.3" y="49" transform="rotate(-90 272.3 49)">4</text>
<text x="274.9" y="49" transform="rotate(-90 274.9 49)">3</text>
<text x="277.5" y="49" transform="rotate(-90 277.5 49)">2</text>
<text x="280.2" y="49" transform="rotate(-90 280.2 49)">1</text>
<text x="154.3" y="54.1">11</text>
<text x="154.3" y="56.8">12</text>
<text x="154.3" y="59.4">13</text>
<text x="159.3" y="55.2">IO26</text>
<text x="159.3" y="57.8">IO27</text>
<text x="197.4" y="57.8">IO16</text>
<text x="197.4" y="55.2">IO17</text>
<text x="205.1" y="59.4">26</text>
<text x="205.1" y="56.8">27</text>
<text x="205.1" y="54.1">28</text>
<text x="154.3" y="62">14</text>
<text x="159.3" y="60.5">IO14</text>
<text x="159.3" y="63.1">IO12</text>
<text x="170.1" y="64.4" transform="rotate(-90 170.1 64.4)">GND</text>
<text x="172.8" y="64.4" transform="rotate(-90 172.8 64.4)">IO13</text>
<text x="175.4" y="64.4" transform="rotate(-90 175.4 64.4)">SO2</text>
<text x="178.1" y="64.4" transform="rotate(-90 178.1 64.4)">SO3</text>
<text x="180.7" y="64.4" transform="rotate(-90 180.7 64.4)">CMD</text>
<text x="183.4" y="64.4" transform="rotate(-90 183.4 64.4)">CLK</text>
<text x="186" y="64.4" transform="rotate(-90 186 64.4)">SD0</text>
<text x="188.6" y="64.4" transform="rotate(-90 188.6 64.4)">SD1</text>
<text x="191.3" y="64.4" transform="rotate(-90 191.3 64.4)">IO15</text>
<text x="193.9" y="64.4" transform="rotate(-90 193.9 64.4)">IO2</text>
<text x="199" y="63.1">IO0</text>
<text x="199" y="60.5">IO4</text>
<text x="205.1" y="62">25</text>
<text x="142.4" y="71.3">T8</text>
<text x="169.1" y="69.4" transform="rotate(-90 169.1 69.4)">15</text>
<text x="171.7" y="69.4" transform="rotate(-90 171.7 69.4)">16</text>
<text x="174.4" y="69.4" transform="rotate(-90 174.4 69.4)">17</text>
<text x="177" y="69.4" transform="rotate(-90 177 69.4)">18</text>
<text x="179.7" y="69.4" transform="rotate(-90 179.7 69.4)">19</text>
<text x="182.3" y="69.4" transform="rotate(-90 182.3 69.4)">20</text>
<text x="184.9" y="69.4" transform="rotate(-90 184.9 69.4)">21</text>
<text x="187.6" y="69.4" transform="rotate(-90 187.6 69.4)">22</text>
<text x="190.2" y="69.4" transform="rotate(-90 190.2 69.4)">23</text>
<text x="192.9" y="69.4" transform="rotate(-90 192.9 69.4)">24</text>
<text x="143.8" y="75.3">T9</text>
<text x="148.7" y="72.4">T8</text>
<text x="148.7" y="76.3">T9</text>
<text x="176.5" y="76.3">T6</text>
<text x="202" y="74">T2</text>
<text x="206.9" y="75">T2</text>
<text x="56.6" y="87.2">1</text>
<text x="60.1" y="88.2">STAT</text>
<text x="67.8" y="88.2">PROG</text>
<text x="76.7" y="87.2">5</text>
<text x="56.6" y="92.5">2</text>
<text x="60.1" y="93.5">VSS</text>
<text x="56.6" y="97.8">3</text>
<text x="60.1" y="98.8">VBAT</text>
<text x="70.6" y="98.8">VIN</text>
<text x="76.7" y="97.8">4</text>
<text x="135.9" y="101.7">2</text>
<text x="138.6" y="103.1">RESET</text>
<text x="224.5" y="112.3">1</text>
<text x="227.2" y="113.6">DIN</text>
<text x="244.5" y="113.6">DOUT</text>
<text x="252.8" y="112.3">24</text>
<text x="224.5" y="115">2</text>
<text x="224.5" y="117.6">3</text>
<text x="227.2" y="116.3">DIG/0</text>
<text x="227.2" y="118.9">DIG/4</text>
<text x="242.4" y="118.9">SEG/DP</text>
<text x="243.9" y="116.3">SEG/D</text>
<text x="252.8" y="117.6">22</text>
<text x="252.8" y="115">23</text>
<text x="224.5" y="122.9">5</text>
<text x="224.5" y="125.5">6</text>
<text x="227.2" y="124.2">DIG/6</text>
<text x="244.1" y="124.2">SEG/C</text>
<text x="244.3" y="121.6">SEG/E</text>
<text x="252.8" y="122.9">20</text>
<text x="252.8" y="120.3">21</text>
<text x="224.5" y="128.2">7</text>
<text x="224.5" y="130.8">8</text>
<text x="227.2" y="126.9">DIG/2</text>
<text x="227.2" y="129.5">DIG/3</text>
<text x="246.3" y="129.5">ISET</text>
<text x="252.8" y="130.8">17</text>
<text x="252.8" y="128.2">18</text>
<text x="222.9" y="136.1">10</text>
<text x="227.2" y="132.2">DIG/7</text>
<text x="227.2" y="137.5">DIG/5</text>
<text x="243.9" y="132.2">SEG/G</text>
<text x="244.1" y="134.8">SEG/B</text>
<text x="244.4" y="137.5">SEG/F</text>
<text x="252.8" y="136.1">15</text>
<text x="252.8" y="133.5">16</text>
<text x="222.9" y="138.8">11</text>
<text x="222.9" y="141.4">12</text>
<text x="227.2" y="140.1">DIG/1</text>
<text x="227.2" y="142.7">CS</text>
<text x="244.1" y="140.1">SEG/A</text>
<text x="247" y="142.7">CLK</text>
<text x="252.8" y="141.4">13</text>
<text x="252.8" y="138.8">14</text>
</g>
<g font-size="2.5" fill="#8d2323">
<text x="224.4" y="26.3">1</text>
<text x="228.3" y="27.4">1</text>
<text x="224.4" y="31.6">2</text>
<text x="228.3" y="32.7">2</text>
<text x="25.4" y="44.6">2</text>
<text x="29.4" y="43.5">2</text>
<text x="25.4" y="49.9">1</text>
<text x="29.4" y="48.8">1</text>
</g>
<g font-size="2.5">
<text x="135.9" y="96.4">1</text>
<text x="138.6" y="97.8">GND</text>
<text x="224.5" y="120.3">4</text>
<text x="227.2" y="121.6">GND</text>
<text x="224.5" y="133.5">9</text>
<text x="227.2" y="134.8">GND</text>
</g>
<g font-size="2.5" fill="#f00">
<text x="147.3" y="97.8">VCC</text>
<text x="153.6" y="96.4">3</text>
<text x="252.8" y="125.5">19</text>
<text x="247.9" y="126.9">V+</text>
</g>
<g font-size="2.3" fill="#00f">
<text x="198.4" y="85.7">Use trimmer or TH R6 to determine value of R7</text>
<text x="198.4" y="88.8">or leave trimmer permanent</text>
</g>
<g font-size="1.6" fill="#a54b4b">
<text x="76.1" y="14.2">1</text>
<text x="76.1" y="16.8">2</text>
<text x="15.2" y="97.5">1</text>
<text x="15.2" y="100.2">2</text>
</g>
<g font-size="1.4" fill="#00f">
<text x="16.9" y="145.1" transform="rotate(-90 16.9 145.1)">10</text>
<text x="18" y="148.6" transform="rotate(-90 18 148.6)">G</text>
<text x="22" y="144.9" transform="rotate(-90 22 144.9)">9</text>
<text x="23" y="148.3" transform="rotate(-90 23 148.3)">F</text>
<text x="27" y="144.9" transform="rotate(-90 27 144.9)">8</text>
<text x="32" y="144.9" transform="rotate(-90 32 144.9)">7</text>
<text x="33.1" y="148.5" transform="rotate(-90 33.1 148.5)">A</text>
<text x="37" y="144.9" transform="rotate(-90 37 144.9)">6</text>
<text x="38.1" y="148.5" transform="rotate(-90 38.1 148.5)">B</text>
<text x="52.7" y="145.1" transform="rotate(-90 52.7 145.1)">10</text>
<text x="53.7" y="148.6" transform="rotate(-90 53.7 148.6)">G</text>
<text x="57.7" y="144.9" transform="rotate(-90 57.7 144.9)">9</text>
<text x="58.7" y="148.3" transform="rotate(-90 58.7 148.3)">F</text>
<text x="62.7" y="144.9" transform="rotate(-90 62.7 144.9)">8</text>
<text x="67.7" y="144.9" transform="rotate(-90 67.7 144.9)">7</text>
<text x="68.8" y="148.5" transform="rotate(-90 68.8 148.5)">A</text>
<text x="72.8" y="144.9" transform="rotate(-90 72.8 144.9)">6</text>
<text x="73.8" y="148.5" transform="rotate(-90 73.8 148.5)">B</text>
<text x="88.4" y="145.1" transform="rotate(-90 88.4 145.1)">10</text>
<text x="89.4" y="148.6" transform="rotate(-90 89.4 148.6)">G</text>
<text x="93.4" y="144.9" transform="rotate(-90 93.4 144.9)">9</text>
<text x="94.5" y="148.3" transform="rotate(-90 94.5 148.3)">F</text>
<text x="98.4" y="144.9" transform="rotate(-90 98.4 144.9)">8</text>
<text x="103.5" y="144.9" transform="rotate(-90 103.5 144.9)">7</text>
<text x="104.5" y="148.5" transform="rotate(-90 104.5 148.5)">A</text>
<text x="108.5" y="144.9" transform="rotate(-90 108.5 144.9)">6</text>
<text x="109.5" y="148.5" transform="rotate(-90 109.5 148.5)">B</text>
<text x="124.1" y="145.1" transform="rotate(-90 124.1 145.1)">10</text>
<text x="125.1" y="148.6" transform="rotate(-90 125.1 148.6)">G</text>
<text x="129.1" y="144.9" transform="rotate(-90 129.1 144.9)">9</text>
<text x="130.2" y="148.3" transform="rotate(-90 130.2 148.3)">F</text>
<text x="134.1" y="144.9" transform="rotate(-90 134.1 144.9)">8</text>
<text x="139.2" y="144.9" transform="rotate(-90 139.2 144.9)">7</text>
<text x="140.2" y="148.5" transform="rotate(-90 140.2 148.5)">A</text>
<text x="144.2" y="144.9" transform="rotate(-90 144.2 144.9)">6</text>
<text x="145.3" y="148.5" transform="rotate(-90 145.3 148.5)">B</text>
<text x="159.8" y="145.1" transform="rotate(-90 159.8 145.1)">10</text>
<text x="160.9" y="148.6" transform="rotate(-90 160.9 148.6)">G</text>
<text x="164.8" y="144.9" transform="rotate(-90 164.8 144.9)">9</text>
<text x="165.9" y="148.3" transform="rotate(-90 165.9 148.3)">F</text>
<text x="169.9" y="144.9" transform="rotate(-90 169.9 144.9)">8</text>
<text x="174.9" y="144.9" transform="rotate(-90 174.9 144.9)">7</text>
<text x="175.9" y="148.5" transform="rotate(-90 175.9 148.5)">A</text>
<text x="179.9" y="144.9" transform="rotate(-90 179.9 144.9)">6</text>
<text x="181" y="148.5" transform="rotate(-90 181 148.5)">B</text>
<text x="28" y="151.9" transform="rotate(-90 28 151.9)">CC/CA</text>
<text x="63.8" y="151.9" transform="rotate(-90 63.8 151.9)">CC/CA</text>
<text x="99.5" y="151.9" transform="rotate(-90 99.5 151.9)">CC/CA</text>
<text x="135.2" y="151.9" transform="rotate(-90 135.2 151.9)">CC/CA</text>
<text x="170.9" y="151.9" transform="rotate(-90 170.9 151.9)">CC/CA</text>
<text x="16.9" y="184.4" transform="rotate(-90 16.9 184.4)">1</text>
<text x="18" y="180.8" transform="rotate(-90 18 180.8)">E</text>
<text x="22" y="184.4" transform="rotate(-90 22 184.4)">2</text>
<text x="23" y="180.8" transform="rotate(-90 23 180.8)">D</text>
<text x="27" y="184.4" transform="rotate(-90 27 184.4)">3</text>
<text x="28" y="180.8" transform="rotate(-90 28 180.8)">CC/CA</text>
<text x="32" y="184.4" transform="rotate(-90 32 184.4)">4</text>
<text x="33.1" y="180.8" transform="rotate(-90 33.1 180.8)">C</text>
<text x="37" y="184.4" transform="rotate(-90 37 184.4)">5</text>
<text x="38.1" y="180.8" transform="rotate(-90 38.1 180.8)">DP</text>
<text x="52.7" y="184.4" transform="rotate(-90 52.7 184.4)">1</text>
<text x="53.7" y="180.8" transform="rotate(-90 53.7 180.8)">E</text>
<text x="57.7" y="184.4" transform="rotate(-90 57.7 184.4)">2</text>
<text x="58.7" y="180.8" transform="rotate(-90 58.7 180.8)">D</text>
<text x="62.7" y="184.4" transform="rotate(-90 62.7 184.4)">3</text>
<text x="63.8" y="180.8" transform="rotate(-90 63.8 180.8)">CC/CA</text>
<text x="67.7" y="184.4" transform="rotate(-90 67.7 184.4)">4</text>
<text x="68.8" y="180.8" transform="rotate(-90 68.8 180.8)">C</text>
<text x="72.8" y="184.4" transform="rotate(-90 72.8 184.4)">5</text>
<text x="73.8" y="180.8" transform="rotate(-90 73.8 180.8)">DP</text>
<text x="88.4" y="184.4" transform="rotate(-90 88.4 184.4)">1</text>
<text x="89.4" y="180.8" transform="rotate(-90 89.4 180.8)">E</text>
<text x="93.4" y="184.4" transform="rotate(-90 93.4 184.4)">2</text>
<text x="94.5" y="180.8" transform="rotate(-90 94.5 180.8)">D</text>
<text x="98.4" y="184.4" transform="rotate(-90 98.4 184.4)">3</text>
<text x="99.5" y="180.8" transform="rotate(-90 99.5 180.8)">CC/CA</text>
<text x="103.5" y="184.4" transform="rotate(-90 103.5 184.4)">4</text>
<text x="104.5" y="180.8" transform="rotate(-90 104.5 180.8)">C</text>
<text x="108.5" y="184.4" transform="rotate(-90 108.5 184.4)">5</text>
<text x="109.5" y="180.8" transform="rotate(-90 109.5 180.8)">DP</text>
<text x="124.1" y="184.4" transform="rotate(-90 124.1 184.4)">1</text>
<text x="125.1" y="180.8" transform="rotate(-90 125.1 180.8)">E</text>
<text x="129.1" y="184.4" transform="rotate(-90 129.1 184.4)">2</text>
<text x="130.2" y="180.8" transform="rotate(-90 130.2 180.8)">D</text>
<text x="134.1" y="184.4" transform="rotate(-90 134.1 184.4)">3</text>
<text x="135.2" y="180.8" transform="rotate(-90 135.2 180.8)">CC/CA</text>
<text x="139.2" y="184.4" transform="rotate(-90 139.2 184.4)">4</text>
<text x="140.2" y="180.8" transform="rotate(-90 140.2 180.8)">C</text>
<text x="144.2" y="184.4" transform="rotate(-90 144.2 184.4)">5</text>
<text x="145.3" y="180.8" transform="rotate(-90 145.3 180.8)">DP</text>
<text x="159.8" y="184.4" transform="rotate(-90 159.8 184.4)">1</text>
<text x="160.9" y="180.8" transform="rotate(-90 160.9 180.8)">E</text>
<text x="164.8" y="184.4" transform="rotate(-90 164.8 184.4)">2</text>
<text x="165.9" y="180.8" transform="rotate(-90 165.9 180.8)">D</text>
<text x="169.9" y="184.4" transform="rotate(-90 169.9 184.4)">3</text>
<text x="170.9" y="180.8" transform="rotate(-90 170.9 180.8)">CC/CA</text>
<text x="174.9" y="184.4" transform="rotate(-90 174.9 184.4)">4</text>
<text x="175.9" y="180.8" transform="rotate(-90 175.9 180.8)">C</text>
<text x="179.9" y="184.4" transform="rotate(-90 179.9 184.4)">5</text>
<text x="181" y="180.8" transform="rotate(-90 181 180.8)">DP</text>
</g>
</svg>
